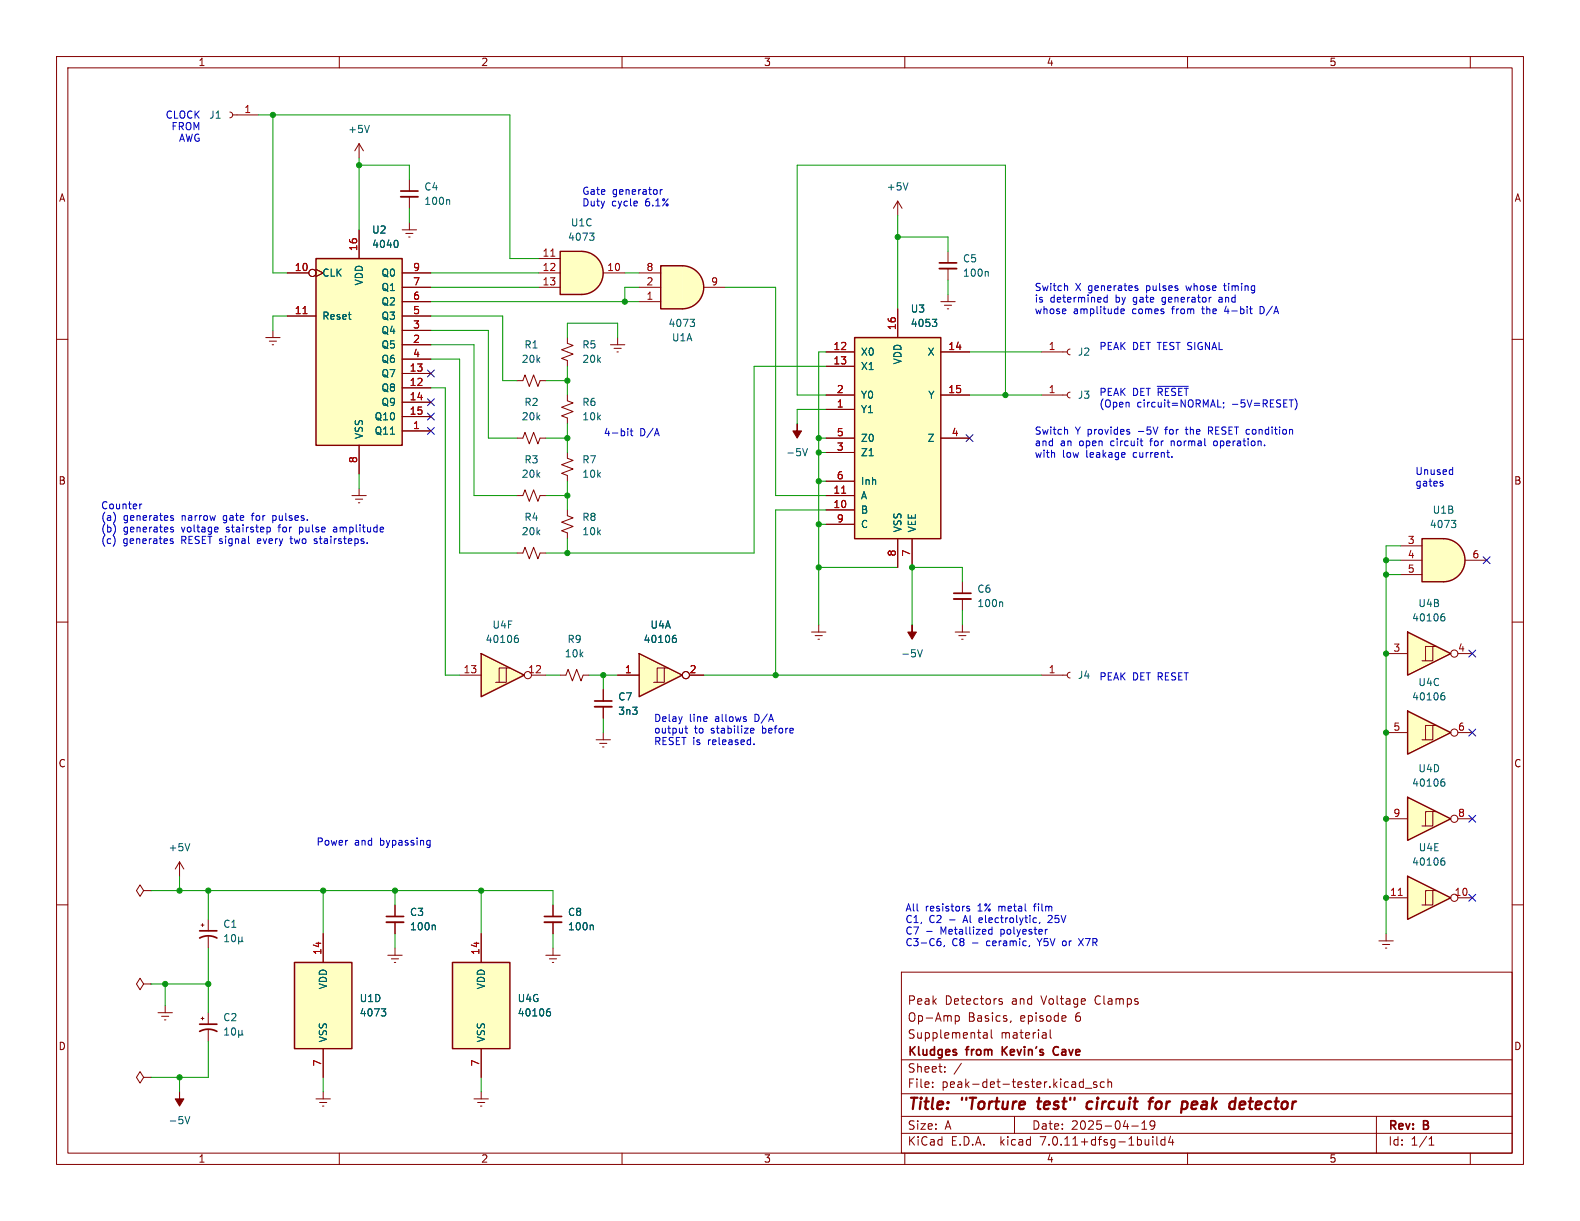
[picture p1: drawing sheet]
<svg xmlns="http://www.w3.org/2000/svg" width="279mm" height="216mm" viewBox="0 0 279 216" stroke-linecap="round" stroke-linejoin="round" font-family="sans-serif">
<g fill="none" stroke="#840000" stroke-width=".18">
<path d="M10 10h259.4v195.9h-259.4zM12 12h255.4v191.9h-255.4zM60 10v2M110 10v2M160 10v2M210 10v2M260 10v2M10 60h2M100.3 59.7v1l1 .4-2 .7 2 .8-2 .8 1 .4v1M109.2 59.7v1.3M158.7 54.6v5.1M267.4 60h2"/>
<path d="M91.4 67.3h1.1l.3-1 .8 2 .8-2 .7 2 .4-1h1M100.3 69.9v1l1 .3-2 .8 2 .8-2 .7 1 .4v1M107.9 61h2.6M108.6 61.6h1.3M109.1 62.2h.2M146 72.4h5.1M146 62.2h5.1M146 64.8h5.1M146 69.9h5.1M146 77.5h5.1M166.4 62.2h5M166.4 69.9h5"/>
<path d="M166.4 77.5h5M91.4 87.6h1.1l.3-1 .8 2 .8-2 .7 2 .4-1h1M100.3 80v1l1 .4-2 .8 2 .7-2 .8 1 .4v1M100.3 90.2v1l1 .4-2 .7 2 .8-2 .8 1 .3v1.1M146 90.2h5.1M146 87.6h5.1M146 80h5.1M146 85.1h5.1M146 92.7h5.1M158.7 95.3v5M161.3 95.3v5M10 110h2"/>
<path d="M267.4 110h2M10 160h2M267.4 160h2M35.6 163.6h.5M35.8 163.3v.5M36.8 162.6v2M36.8 165.6v2M57.1 165.1v5.1M159.4 171.9h108v32h-108zM168.9 179.7l.5-.1 .2 .3v.4l-.1 .2h-.6M168.9 179.6v1.5M176.6 176.9l.7 .4-.2 .3-.5-.1"/>
<path d="M177.2 176.7l-.3-.1-.3 .2M188.3 179.6l.2 .3-.7 .2M55.9 194.3h2.5M56.5 194.9h1.3M57 195.6h.3M57.1 185.4v5.1M57.1 193v1.3M159.4 197.4h108M159.4 193.4h108M159.4 187.4h108M164.9 192.1v.2M164.9 191.4v.1"/>
<path d="M167.1 189.4v.2M167.1 188.7v.1M170 188l-1.3 1.9M173.9 182.7h.6l.1 .9M174.6 182.9l-.5 .1a.29 .29 0 0 0-.3 .3 .29 .29 0 0 0 .3 .3l.5-.1M175.3 182.1v1.3l.2 .2M178.8 180.5l-.2 .3M179.4 197.4v3M184.9 182.7l.1 .9M185 183.5l-.1 .1M185 182.9l-.1 .1M185.7 182.1v1.3l.2 .2"/>
<path d="M188.4 180.5l-.1 .1M190.9 192.1l.2 .2 .5-.1M191.6 190.8v1.5M191.6 191.4l-.5-.1-.2 .1M191.9 192.4h1.2M193.9 191.4l-.3-.1-.2 .2v.2l.5 .2v.3h-.5M195.3 191.4l-.4-.1-.3 .3v.4l.1 .2h.6M195.9 191.4l.2-.1 .4 .1 .1 .9M195.9 190.8v1.5M200.1 199.1h1.2M201.9 199.7h.9M201.9 198.6l.5-.4v1.5"/>
<path d="M204.2 198.8l-.3 .3h-.3l-.2-.3 .1-.5 .4-.1 .2 .1a.99 .99 0 0 1-.3 1.4h-.3M243.4 197.4v6.5M60 203.9v2M110 203.9v2M159.4 200.4h108M160 203.9v2M203.9 201v.1M203.9 201.5v1M204.6 201v1.3l.2 .2M206 201v1.5M206 201.6l-.4-.1-.3 .3v.4l.1 .2h.6M207 200.9l-.4 1.1h1"/>
<path d="M207.4 201.5v1M210 203.9v2M252.7 202.5h.9M252.7 201.4l.4-.4v1.5M260 203.9v2"/>
</g>
<path d="M183.4 194.8h.8M183.8 194.1l-.3 1.7 .3 .3M193.2 194.9a.66 .66 0 0 0-1 .3l-.1 .5 .2 .3 .2 .1 .5-.1M203.1 194.8h.8M203.9 194.1l-.3 .1-.2 .2-.2 1.7M205.1 194.8a.62 .62 0 0 0-.7 .4v.7a.52 .52 0 0 0 .7 .1M211.5 194.8l-.6 .1-.2 .9 .2 .3h.4M211.7 195.2l-1 .2M219.6 194.8l.5 .1 .1 .3-1 .2M220 196l-.2 .1" fill="none" stroke="#840000" stroke-width=".4"/>
<path d="M35.3 165.9a3.2 3.2 0 0 1 3.1 0M35.3 164.6h3.1M177.2 185.1v1.5M178.1 185.1l-.9 .8M187.1 185.1a.74 .74 0 0 0-.9 .6 .74 .74 0 0 0 .5 .9l.4-.1" fill="none" stroke="#840000" stroke-width=".3"/>
<g fill="#ffffc2" stroke="#ffffc2" stroke-width=".18">
<path d="M151.1 59.7h15.3v35.6h-15.3z"/>
<path d="M52.1 170.2h10.1v15.2h-10.1z"/>
<path d="M102.9 44.5a3.8 3.8 0 0 1 3.8 3.8 3.8 3.8 0 0 1-3.8 3.8z"/>
</g>
<path d="M151.1 59.7h15.3v35.6h-15.3zM52.1 170.2h10.1v15.2h-10.1z" fill="none" stroke="#840000" stroke-width=".25"/>
<path d="M148.8 87.2h.8" fill="none" stroke="#a90000" stroke-width=".18"/>
<path d="M164.9 56.5h.8l-.5 .4M165.4 56.9l.3 .3v.3l-.3 .2M39.7 166.5h.7M39.7 165.6l.4-.4v1.3M41.1 165.3l.1-.1a.68 .68 0 0 1 .5 .7 .68 .68 0 0 1-.5 .6 .84 .84 0 0 1-.1-1.2zM42.2 166.3l.2 .2h.2l.2-.2M42.2 165.7v1.2M42.8 166.3l.2 .2M42.8 165.7v.6M67.4 178.4h.8l-.4 .5M68 178.9l.2 .2v.3l-.2 .2" fill="none" stroke="#006464" stroke-width=".18"/>
<path d="M99.1 44.5h3.8v7.6h-3.8z" fill="#ffffc2"/>
<path d="M99.1 44.5h3.8a3.8 3.8 0 0 1 3.8 3.8 3.8 3.8 0 0 1-3.8 3.8h-3.8z" fill="none" stroke="#840000" stroke-width=".25"/>
<path d="M95.2 48.3h3.9M95.2 45.7h3.9M95.2 50.8h3.9M106.7 48.3h3.8M166.4 53.3h2.5M167 54h1.3M167.5 54.6h.3M167.6 52.1v1.2M91.4 77.5h1.1l.3-1 .8 2 .8-2 .7 2 .4-1h1" fill="none" stroke="#840000" stroke-width=".18"/>
<path d="M97.4 45.3h.7" fill="none" stroke="#a90000" stroke-width=".18"/>
<path d="M104.3 41.2h.7l-.4 .5M104.8 41.7l.2 .2v.3l-.2 .3M141.9 79.3l.5 1.3 .4-1.3" fill="none" stroke="#006464" stroke-width=".18"/>
<path d="M141 74.9v1.3h.7l-.7 1.3-.8-1.3h.8z" fill="#840000" stroke="#840000" stroke-width=".18"/>
<path d="M248.9 125.7l7.6 3.8-7.6 3.9z" fill="#ffffc2"/>
<g fill="none" stroke="#840000" stroke-width=".18">
<path d="M245.1 129.5h3.8M253.4 128.3h-1.3v2.5M254 128.3h-.6v2.5h-1.9M257.8 129.5h2.5"/>
<circle cx="257.2" cy="129.5" r=".63"/>
</g>
<path d="M248.9 125.7l7.6 3.8-7.6 3.9z" fill="none" stroke="#840000" stroke-width=".25"/>
<path d="M255 123h.4l.1 .2v.4l-.5 .2M255.4 122.5l-.4 .1" fill="none" stroke="#006464" stroke-width=".18"/>
<path d="M248.9 154.9l7.6 3.9-7.6 3.8z" fill="#ffffc2"/>
<g fill="none" stroke="#840000" stroke-width=".18">
<path d="M245.1 158.8h3.8M253.4 157.5h-1.3v2.5M254 157.5h-.6v2.5h-1.9M257.8 158.8h2.5M243.8 166.4h2.6M244.5 167h1.2M245 167.6h.2M245.1 165.1v1.3"/>
<circle cx="257.2" cy="158.7" r=".63"/>
</g>
<path d="M248.9 154.9l7.6 3.9-7.6 3.8z" fill="none" stroke="#840000" stroke-width=".25"/>
<path d="M247.3 158.3h.7" fill="none" stroke="#a90000" stroke-width=".18"/>
<path d="M255 152.2l.4 .1 .1 .1v.5l-.5 .1M255.4 151.7l-.4 .1" fill="none" stroke="#006464" stroke-width=".18"/>
<path d="M248.9 141l7.6 3.8-7.6 3.8z" fill="#ffffc2"/>
<g fill="none" stroke="#840000" stroke-width=".18">
<path d="M184.1 119.4h4.6M189.2 118.9l-.3 .1-.2 .4 .2 .3 .3 .2M245.1 144.8h3.8M253.4 143.5h-1.3v2.6M254 143.5h-.6v2.6h-1.9M257.8 144.8h2.5"/>
<circle cx="257.2" cy="144.8" r=".63"/>
</g>
<path d="M248.9 141l7.6 3.8-7.6 3.8z" fill="none" stroke="#840000" stroke-width=".25"/>
<path d="M255 138.2l.4 .1 .1 .2v.4l-.5 .1M255.4 137.7l-.4 .1" fill="none" stroke="#006464" stroke-width=".18"/>
<path d="M248.9 111.8l7.6 3.8-7.6 3.8z" fill="#ffffc2"/>
<g fill="none" stroke="#840000" stroke-width=".18">
<path d="M167.6 44.5v2M167.6 47.5v2M99.1 119.4h1l.4-1 .7 2 .8-2 .7 2 .4-1h1M245.1 115.6h3.8M253.4 114.3h-1.3v2.5M254 114.3h-.6v2.5h-1.9M257.8 115.6h2.5M105.4 130.8h2.5M106 131.4h1.3M106.6 132.1h.2M106.7 121.9v2.1M106.7 125v2"/>
<path d="M106.7 129.5v1.3M25.4 157.5l-.6-1-.7 1 .7 1 .6-1h1.3M26.7 157.5h.1M31.7 152.4l-.7 1.3M31.7 152.4v2.5M31.7 152.4l.8 1.3M25.4 174l-.6-1-.7 1 .7 1 .6-1h1.3M26.7 174h.1M85.1 165.1v5.1M96.5 168.9h2.6M97.2 169.5h1.2M97.7 170.2h.2"/>
<path d="M97.8 160v2.1M97.8 163.1v2M97.8 167.6v1.3M25.4 190.5l-.6-1-.7 1 .7 1 .6-1h1.3M26.7 190.5h.1M83.8 194.3h2.6M84.5 194.9h1.2M85 195.6h.2M85.1 185.4v5.1M85.1 193v1.3"/>
<circle cx="257.2" cy="115.6" r=".63"/>
</g>
<path d="M248.9 111.8l7.6 3.8-7.6 3.8zM80 170.2h10.2v15.2h-10.2z" fill="none" stroke="#840000" stroke-width=".25"/>
<path d="M174.6 48l.2 .2v.6M255 109l.4 .1 .1 .2v.4l-.5 .1M255.4 108.5l-.4 .1M33.6 149.2l-.5 1.2M96.9 178.9h.3l.2 .2-.1 .4-.4 .1M97.2 178.4h-.3M104.7 163.6l.2 .2v.6M32.7 197.4l.4 1.3 .5-1.3" fill="none" stroke="#006464" stroke-width=".18"/>
<path d="M166.1 47.5h3.1M105.2 125h3M96.3 163.1h3" fill="none" stroke="#840000" stroke-width=".33"/>
<path d="M166.1 46.5h3.1M105.2 124h3M96.3 162.1h3" fill="none" stroke="#840000" stroke-width=".3"/>
<path d="M31.7 193v1.3h.8l-.8 1.3-.7-1.3h.7z" fill="#840000" stroke="#840000" stroke-width=".18"/>
<path d="M80 170.2h10.2v15.2h-10.2z" fill="#ffffc2" stroke="#ffffc2" stroke-width=".18"/>
<path d="M85.1 115.6l7.6 3.8-7.6 3.8z" fill="#ffffc2"/>
<g fill="none" stroke="#840000" stroke-width=".18">
<path d="M91.4 97.8h1.1l.3-1 .8 2 .8-2 .7 2 .4-1h1M81.3 119.4h3.8M89.5 118.1h-1.2v2.6M90.2 118.1h-.7v2.6h-1.9M94 119.4h2.5M35.8 179.8v.5M36.8 179.1v2M68.6 168.9h2.5M69.2 169.5h1.3M69.7 170.2h.3M69.8 160v2.1M69.8 163.1v2"/>
<path d="M69.8 167.6v1.3M35.6 180.1h.5M36.8 182.1v2.1"/>
<circle cx="93.3" cy="119.4" r=".63"/>
</g>
<path d="M85.1 115.6l7.6 3.8-7.6 3.8z" fill="none" stroke="#840000" stroke-width=".25"/>
<path d="M91.2 112.8l.4 .1 .1 .2-.1 .4-.4 .1M91.6 112.3l-.4 .1M76.8 163.6l.2 .2v.6M39.7 183h.7M39.7 182.1l.4-.3v1.2M41.1 181.9l.1-.1a.68 .68 0 0 1 .5 .6 .68 .68 0 0 1-.5 .6l-.1-.1-.2-.4zM42.2 182.8l.2 .2h.2l.2-.2M42.2 182.2v1.3M42.8 182.8l.2 .2M42.8 182.2v.6" fill="none" stroke="#006464" stroke-width=".18"/>
<path d="M68.3 163.1h3.1" fill="none" stroke="#840000" stroke-width=".33"/>
<path d="M68.3 162.1h3.1M35.3 182.4a3.2 3.2 0 0 1 3.1 0M35.3 181.1h3.1" fill="none" stroke="#840000" stroke-width=".3"/>
<path d="M113 115.6l7.6 3.8-7.6 3.8z" fill="#ffffc2"/>
<g fill="none" stroke="#840000" stroke-width=".18">
<path d="M40.6 19.8l.4 .2 .1 .3-.1 .4-.4 .1M41.1 20.3h4.6M63.5 25.4v2.5M63.5 25.4l-.8 1.3M63.5 25.4l.8 1.3M72.4 31.8v2M72.4 34.8v2M72.4 39.4v1.2M158.7 35.6l-.7 1.2M158.7 35.6v2.5M158.7 35.6l.8 1.2M47 59.7h2.5"/>
<path d="M48.3 58.4v1.3M50.8 48.3h3.8M50.8 55.9h5.1M55.9 47.6l1.2 .7-1.2 .6M63.5 40.6v5.1M71.1 48.3h5.1M71.1 55.9h5.1M71.1 58.4h5.1M71.1 53.3h5.1M71.1 50.8h5.1M71.1 40.6h2.6M71.8 41.3h1.2"/>
<path d="M72.3 41.9h.2M47.6 60.3h1.3M48.1 61h.3M63.5 78.7v5.1M71.1 76.2h5.1M71.1 68.6h5.1M71.1 66h5.1M71.1 71.1h5.1M71.1 73.7h5.1M71.1 61h5.1M71.1 63.5h5.1M62.2 87.6h2.6"/>
<path d="M62.9 88.3h1.2M63.4 88.9h.2M63.5 86.4v1.2M109.2 119.4h3.8M117.5 118.1h-1.3v2.6M118.1 118.1h-.6v2.6h-1.9M121.9 119.4h2.6M27.9 179.1h2.6M28.6 179.7h1.2M29.2 177.8v1.3M29.1 180.3h.2"/>
<circle cx="55.2" cy="48.3" r=".63"/>
<circle cx="121.3" cy="119.4" r=".63"/>
</g>
<path d="M55.9 45.7h15.2v33h-15.2zM113 115.6l7.6 3.8-7.6 3.8z" fill="none" stroke="#840000" stroke-width=".25"/>
<path d="M65.3 22.2l-.4 1.2M79.3 35.3l.2 .2v.6M160.6 32.3l-.5 1.3M70.1 42.5a.79 .79 0 0 1 0 1.3M119.1 112.8l.4 .1 .1 .2v.4l-.5 .1M119.5 112.3l-.4 .1" fill="none" stroke="#006464" stroke-width=".18"/>
<path d="M70.9 34.8h3" fill="none" stroke="#840000" stroke-width=".33"/>
<path d="M70.9 33.8h3" fill="none" stroke="#840000" stroke-width=".3"/>
<g fill="#ffffc2" stroke="#ffffc2" stroke-width=".18">
<path d="M55.9 45.7h15.2v33h-15.2z"/>
<path d="M120.6 47a3.8 3.8 0 0 1 3.8 3.8 3.8 3.8 0 0 1-3.8 3.8z"/>
</g>
<path d="M53.6 55.5h.7" fill="none" stroke="#a90000" stroke-width=".18"/>
<path d="M116.8 47h3.8v7.6h-3.8z" fill="#ffffc2"/>
<path d="M116.8 47h3.8a3.8 3.8 0 0 1 3.8 3.8 3.8 3.8 0 0 1-3.8 3.8h-3.8z" fill="none" stroke="#840000" stroke-width=".25"/>
<g fill="none" stroke="#840000" stroke-width=".18">
<path d="M113 53.3h3.8M113 50.8h3.8M113 48.3h3.8M124.5 50.8h3.8M184.1 62.2h4.6M184.1 69.9h4.6M189.2 61.7l-.3 .2-.2 .3 .2 .4 .3 .1M189.2 69.3l-.3 .2-.2 .3 .2 .4 .3 .2M143.5 111.8h2.5M144.1 112.4h1.3M144.7 113h.2M144.8 110.5v1.3"/>
<path d="M168.9 111.8h2.5M169.5 112.4h1.3M170.1 113h.2M170.2 102.9v2M170.2 105.9v2.1M170.2 110.5v1.3"/>
</g>
<path d="M122 56.5h.8l-.4 .4M122.6 56.9l.2 .3v.3l-.2 .2M162.3 114.9l.4 1.2 .4-1.2M177.1 106.4l.2 .2v.7" fill="none" stroke="#006464" stroke-width=".18"/>
<path d="M168.7 105.9h3" fill="none" stroke="#840000" stroke-width=".33"/>
<path d="M168.7 104.9h3" fill="none" stroke="#840000" stroke-width=".3"/>
<path d="M161.3 110.5v1.3h.8l-.8 1.2-.8-1.2h.8z" fill="#840000" stroke="#840000" stroke-width=".18"/>
<path d="M255.3 95.3a3.8 3.8 0 0 1 3.8 3.8 3.8 3.8 0 0 1-3.8 3.8z" fill="#ffffc2" stroke="#ffffc2" stroke-width=".18"/>
<path d="M251.5 95.3h3.8v7.6h-3.8z" fill="#ffffc2"/>
<path d="M251.5 95.3h3.8a3.8 3.8 0 0 1 3.8 3.8 3.8 3.8 0 0 1-3.8 3.8h-3.8z" fill="none" stroke="#840000" stroke-width=".25"/>
<g fill="none" stroke="#840000" stroke-width=".18">
<path d="M50.8 48.3h3.8M50.8 55.9h5.1M55.9 47.6l1.2 .7-1.2 .6M63.5 40.6v5.1M71.1 48.3h5.1M71.1 55.9h5.1M71.1 58.4h5.1M71.1 53.3h5.1M71.1 50.8h5.1M158.7 54.6v5.1M63.5 78.7v5.1M71.1 76.2h5.1"/>
<path d="M71.1 68.6h5.1M71.1 66h5.1M71.1 71.1h5.1M71.1 73.7h5.1M71.1 61h5.1M71.1 63.5h5.1M146 72.4h5.1M146 62.2h5.1M146 64.8h5.1M146 69.9h5.1M146 77.5h5.1M166.4 62.2h5"/>
<path d="M166.4 69.9h5M166.4 77.5h5M146 90.2h5.1M146 87.6h5.1M146 80h5.1M146 85.1h5.1M146 92.7h5.1M158.7 95.3v5M161.3 95.3v5M247.6 96.5h3.9M247.6 99.1h3.9M259.1 99.1h3.8"/>
<path d="M109.2 119.4h3.8M121.9 119.4h2.6M247.6 101.6h3.9M106.7 121.9v2.1M106.7 125v2M57.1 165.1v5.1M69.8 160v2.1M69.8 163.1v2M85.1 165.1v5.1M97.8 160v2.1M97.8 163.1v2M57.1 185.4v5.1"/>
<path d="M85.1 185.4v5.1"/>
<circle cx="55.2" cy="48.3" r=".63"/>
<circle cx="121.3" cy="119.4" r=".63"/>
</g>
<g fill="none" stroke="#006464" stroke-width=".18">
<path d="M70.1 42.5a.79 .79 0 0 1 0 1.3M164.9 56.5h.8l-.5 .4M165.4 56.9l.3 .3v.3l-.3 .2M256.7 92h.7l-.4 .5M257.2 92.5l.2 .2v.3l-.2 .3M119.1 112.8l.4 .1 .1 .2v.4l-.5 .1M119.5 112.3l-.4 .1M67.4 178.4h.8l-.4 .5M68 178.9l.2 .2v.3l-.2 .2M76.8 163.6l.2 .2v.6M96.9 178.9h.3l.2 .2-.1 .4-.4 .1M97.2 178.4h-.3"/>
<path d="M104.7 163.6l.2 .2v.6"/>
</g>
<g fill="none" stroke="#0000c2" stroke-width=".18">
<path d="M116.8 33.5v.9M117.1 33.5l-.3 .3M188.4 50.5l.4 .2v.7M195.8 52.2v1.2M195.8 52.6h-.4l-.2 .2 .1 .6h.5M198.2 55l.6-.1v-.2l-.4-.1-.2 .2 .1 .6h.5M200.9 50.5l.3 .1M200.9 51h.3v.2l-.1 .2h-.3M214.1 52.6h.1M215.7 52.6h-.1M215.7 52.9l-.2 .2 .2 .3M216.4 50.5h.4"/>
<path d="M216.5 50.1l.1 1.2M216.8 54.1l-.3 .9h.8M221 54.6h.4M221.2 55.4l.2 .1M223.3 54.3l-.5-.1v1.3l.5-.1M111 75.8v.1M111 76.2v.9M111.4 76.2h.5M111.6 75.8v1.1l.3 .2M188.4 75.9l.4 .2v.7M199.6 76.4l.2 .1-.2 .3M199.6 75.9l.1 .1"/>
<path d="M201.6 78h.5M201.8 78.8h.3M204.6 68.3h5.5M207.1 78v.8M207.3 78l-.2 .1M209.6 75.9h.5M209.8 75.5v1.2M213.7 76.2h.5M214 76.2l.4 .6M214.2 75.5h-.5v1.3M215 78h-.3l-.1 .2 .1 .5 .3 .1M215.3 70.7v1.3h.6"/>
<path d="M216.4 71.2v.1M216.4 71.9l-.1 .3M229 70.5a1.46 1.46 0 0 1 0 2M20.3 95.2v.8M24.7 89.1v.9M25.1 89.1l-.4 .3M30.1 95.5l.5 .4-.1 .2-.4-.1M30.2 91.4l.5 .4-.2 .2h-.3M30.2 93.5l.5 .3-.2 .3-.3-.1M30.6 95.3h-.3l-.2 .1M30.6 91.2h-.3l-.1 .2M30.6 93.3l-.3-.1-.1 .2"/>
<path d="M38.4 93.2l.2 .3-.6 .1M38.5 94l-.1 .1M47.3 93.2h.3l.2 .3v.4l-.5 .2M48.2 91.2v1.2M48.2 92h.2M48.4 91.2h-.2M51.3 95.3h.4M51.4 94.8l.1 1.2M53 93.2v1.3M53 94l.1 .1M53.1 93.2l-.1 .1M55.6 96l.3 .1"/>
<path d="M55.9 95.3l-.3 .1v.2l.3 .1M59.4 93.2l-.4 .1M59.4 93.6h-.3l-.2 .2 .1 .2 .4 .1M64.9 96v.1M198.9 80.1v.2l-.6 .1M207.2 80.7v.2M255 85.5l.2 .2-.2 .2M255 85.1l.1 .1M256.8 83.1h.1M256.9 82.6v1.3M256.9 83.8l-.1 .1M121.1 128.8h.5"/>
<path d="M121.3 128.4v1l.3 .2M132.7 129l.2-.2h.2l.2 .2v.1l-.6 .1M132.7 129.4l.2 .2h.4M133.3 131.5v.2M75.7 148.6l.4 .1M76.1 148.6v1l-.2 .2-.3 .1M76.1 149.4h-.4M163.9 164.7h.9M165.9 166.4l.4 .1 .1 .2-.1 .4-.4 .1M167 167.2l-.1 .2M171.4 160.3l-.3-.1-.2 .2 .1 .2 .4 .1v.3h-.5M174.9 165.1l.2 .1 .3-.1"/>
<path d="M175.4 163.9v1.3M175.4 164.4l-.3-.1-.2 .2M182.1 167.2l-.1 .2M182.8 163.1h.5M182.8 162.4h.5M183.9 163.1l-.1 .2M185.2 164.3l-.2 .1M185.5 161.9l-.2 .1M186 162.4l-.7 .7h.8M190.7 166l.9 1.2M191.6 166l-.9 1.2"/>
</g>
<g fill="none" stroke="#009600" stroke-width=".18">
<path d="M45.7 20.3h44.5v25.4h5M48.3 20.3v28h2.5M63.5 29.2h8.9v2.6M63.5 27.9v12.7M72.4 36.8v2.6M158.7 38.1v16.5M50.8 55.9h-2.5v2.5M76.2 48.3h19M76.2 58.4h10.2v19.1h5M76.2 50.8h19M76.2 53.3h36.8M76.2 55.9h12.7v11.4h2.5"/>
<path d="M100.3 59.7v-2.5h8.9v2.5M110.5 48.3h2.5M113 50.8h-2.5v2.5M128.3 50.8h8.9v36.8h8.8M158.7 41.9h8.9v2.6M167.6 49.5v2.6M76.2 68.6h2.5v50.8h2.6M76.2 61h7.6v26.6h7.6M76.2 63.5h5.1v34.3h10.1M96.5 77.5h3.8M96.5 67.3h3.8M100.3 64.8v5.1"/>
<path d="M100.3 74.9v5.1M144.8 77.5h1.2M146 69.9h-5v-40.7h36.8v40.7M146 62.2h-1.2v48.3M146 72.4h-5v2.5M146 64.8h-12.7v33h-36.8M171.4 62.2h12.7M171.4 69.9h12.7M63.5 83.8v2.6M96.5 87.6h3.8M100.3 85.1v5.1M100.3 95.3v2.5"/>
<path d="M144.8 80h1.2M144.8 85.1h1.2M144.8 92.7h1.2M146 90.2h-8.8v29.2M245.1 99.1h2.5M247.6 96.5h-2.5v68.6M96.5 119.4h2.6M104.1 119.4h5.1M106.7 119.4v2.5M124.5 119.4h59.6M144.8 100.3h13.9M170.2 102.9v-2.6h-8.9v10.2"/>
<path d="M170.2 108v2.5M245.1 101.6h2.5M106.7 127v2.5M26.7 157.5h71.1v2.5M31.7 154.9v2.6M36.8 157.5v5.1M57.1 157.5v7.6M69.8 157.5v2.5M85.1 157.5v7.6M26.7 174h10.1M29.2 174v3.8M36.8 167.6v11.5"/>
<path d="M69.8 165.1v2.5M97.8 165.1v2.5M31.7 190.5v2.5M36.8 184.2v6.3h-10.1M57.1 190.5v2.5M85.1 190.5v2.5"/>
</g>
<g fill="none" stroke="#000084" stroke-width=".18">
<path d="M75.6 70.5l1.2 1.2M75.6 73.1l1.2 1.2M75.6 65.4l1.2 1.2M75.6 75.6l1.2 1.2M76.8 70.5l-1.2 1.2M76.8 73.1l-1.2 1.2M76.8 65.4l-1.2 1.2M76.8 75.6l-1.2 1.2M170.8 76.9l1.3 1.2M172.1 76.9l-1.3 1.2M262.3 98.5l1.2 1.2M263.5 98.5l-1.2 1.2"/>
<path d="M259.7 115l1.3 1.2M261 115l-1.3 1.2M259.7 128.9l1.3 1.2M261 128.9l-1.3 1.2M259.7 144.2l1.3 1.2M259.7 158.1l1.3 1.3M261 144.2l-1.3 1.2M261 158.1l-1.3 1.3"/>
</g>
<path d="M53.6 55.5h.7M148.8 87.2h.8" fill="none" stroke="#a90000" stroke-width=".18"/>
<g fill="#009600" stroke="#009600" stroke-width=".18">
<circle cx="48.3" cy="20.3" r=".46"/>
<circle cx="63.5" cy="29.2" r=".46"/>
<circle cx="245.1" cy="101.6" r=".46"/>
<circle cx="245.1" cy="99.1" r=".46"/>
<circle cx="245.1" cy="129.5" r=".46"/>
<circle cx="245.1" cy="144.8" r=".46"/>
<circle cx="245.1" cy="158.8" r=".46"/>
<circle cx="245.1" cy="115.6" r=".46"/>
<circle cx="100.3" cy="77.5" r=".46"/>
<circle cx="100.3" cy="67.3" r=".46"/>
<circle cx="110.5" cy="53.3" r=".46"/>
<circle cx="137.2" cy="119.4" r=".46"/>
<circle cx="100.3" cy="87.6" r=".46"/>
<circle cx="100.3" cy="97.8" r=".46"/>
<circle cx="85.1" cy="157.5" r=".46"/>
<circle cx="106.7" cy="119.4" r=".46"/>
<circle cx="31.7" cy="157.5" r=".46"/>
<circle cx="36.8" cy="157.5" r=".46"/>
<circle cx="31.7" cy="190.5" r=".46"/>
<circle cx="57.1" cy="157.5" r=".46"/>
<circle cx="69.8" cy="157.5" r=".46"/>
<circle cx="29.2" cy="174" r=".46"/>
<circle cx="36.8" cy="174" r=".46"/>
<circle cx="144.8" cy="85.1" r=".46"/>
<circle cx="144.8" cy="92.7" r=".46"/>
<circle cx="144.8" cy="80" r=".46"/>
<circle cx="161.3" cy="100.3" r=".46"/>
<circle cx="144.8" cy="77.5" r=".46"/>
<circle cx="144.8" cy="100.3" r=".46"/>
<circle cx="158.7" cy="41.9" r=".46"/>
<circle cx="177.8" cy="69.9" r=".46"/>
</g>
<g font-size="2.8" fill="#840000">
<text x="160.4" y="196.8">Title:</text>
<text x="170.1" y="196.8">&quot;Torture</text>
<text x="184.4" y="196.8">test&quot;</text>
<text x="193.8" y="196.8">circuit</text>
<text x="205.7" y="196.8">for</text>
<text x="212.2" y="196.8">peak</text>
<text x="221.5" y="196.8">detector</text>
</g>
<g font-size="2.1" fill="#840000">
<text x="160.4" y="177.9">Peak</text>
<text x="167.1" y="177.9">Detectors</text>
<text x="178.9" y="177.9">and</text>
<text x="184.3" y="177.9">Voltage</text>
<text x="193.9" y="177.9">Clamps</text>
<text x="160.4" y="183.9">Supplemental</text>
<text x="160.4" y="180.9">Op-Amp</text>
<text x="171.1" y="180.9">Basics,</text>
<text x="176.9" y="183.9">material</text>
<text x="180.4" y="180.9">episode</text>
<text x="190.3" y="180.9">6</text>
<text x="160.4" y="189.9">Sheet:</text>
<text x="160.4" y="187.1">Kludges</text>
<text x="171" y="187.1">from</text>
<text x="177.9" y="187.1">Kevin's</text>
<text x="187.6" y="187.1">Cave</text>
<text x="160.4" y="192.6">File:</text>
<text x="166.5" y="192.6">peak-det-tester.kicad_sch</text>
<text x="160.4" y="202.8">KiCad</text>
<text x="160.4" y="200">Size:</text>
<text x="167.1" y="200">A</text>
<text x="168.1" y="202.8">E.D.A.</text>
<text x="177" y="202.8">kicad</text>
<text x="182.4" y="200">Date:</text>
<text x="184.2" y="202.8">7.0.11+dfsg-1build4</text>
<text x="189.4" y="200">2025-04-19</text>
<text x="245.4" y="200.2">Rev:</text>
<text x="245.4" y="202.8">Id:</text>
<text x="249.5" y="202.8">1/1</text>
<text x="251.8" y="200.2">B</text>
</g>
<g font-size="1.8" fill="#840000">
<text x="35" y="11.9">1</text>
<text x="85" y="11.9">2</text>
<text x="135" y="11.9">3</text>
<text x="185" y="11.9">4</text>
<text x="235" y="11.9">5</text>
<text x="10.3" y="35.9">A</text>
<text x="267.7" y="35.9">A</text>
<text x="10.3" y="85.9">B</text>
<text x="267.7" y="85.9">B</text>
<text x="10.3" y="135.9">C</text>
<text x="267.7" y="135.9">C</text>
<text x="10.3" y="185.9">D</text>
<text x="267.7" y="185.9">D</text>
<text x="35" y="205.8">1</text>
<text x="85" y="205.8">2</text>
<text x="135" y="205.8">3</text>
<text x="185" y="205.8">4</text>
<text x="235" y="205.8">5</text>
</g>
<g font-size="1.8" fill="#0000c2">
<text x="29.2" y="21.1">CLOCK</text>
<text x="30.2" y="23.1">FROM</text>
<text x="31.5" y="25.2">AWG</text>
<text x="102.9" y="34.5">Gate</text>
<text x="108.3" y="34.5">generator</text>
<text x="102.9" y="36.6">Duty</text>
<text x="108.2" y="36.6">cycle</text>
<text x="114.2" y="36.6">6.1%</text>
<text x="182.9" y="51.5">Switch</text>
<text x="182.9" y="53.6">is</text>
<text x="185.7" y="53.6">determined</text>
<text x="190.2" y="51.5">X generates</text>
<text x="197.4" y="53.6">by</text>
<text x="200.7" y="53.6">gate</text>
<text x="203" y="51.5">pulses</text>
<text x="205.9" y="53.6">generator</text>
<text x="210.2" y="51.5">whose</text>
<text x="216.2" y="53.6">and</text>
<text x="217.2" y="51.5">timing</text>
<text x="182.9" y="55.6">whose</text>
<text x="189.8" y="55.6">amplitude</text>
<text x="200.3" y="55.6">comes</text>
<text x="207.6" y="55.6">from</text>
<text x="213.1" y="55.6">the</text>
<text x="217.2" y="55.6">4-bit</text>
<text x="223.7" y="55.6">D/A</text>
<text x="194.3" y="62">PEAK DET TEST SIGNAL</text>
<text x="194.3" y="70.1">PEAK DET ~{RESET}</text>
<text x="106.7" y="77.2">4-bit</text>
<text x="113.1" y="77.2">D/A</text>
<text x="182.9" y="76.9">Switch</text>
<text x="190.2" y="76.9">Y provides</text>
<text x="194.3" y="72.1">(Open</text>
<text x="201" y="72.1">circuit=NORMAL;</text>
<text x="201.5" y="76.9">-5V</text>
<text x="206.6" y="76.9">for</text>
<text x="210.4" y="76.9">the</text>
<text x="214.5" y="76.9">RESET condition</text>
<text x="217.9" y="72.1">-5V=RESET)</text>
<text x="182.9" y="79">and</text>
<text x="182.9" y="81">with</text>
<text x="187.5" y="79">an</text>
<text x="187.9" y="81">low</text>
<text x="191" y="79">open</text>
<text x="192.2" y="81">leakage</text>
<text x="196.7" y="79">circuit</text>
<text x="200.7" y="81">current.</text>
<text x="203.9" y="79">for</text>
<text x="207.7" y="79">normal</text>
<text x="215.5" y="79">operation.</text>
<text x="250.2" y="84.1">Unused</text>
<text x="250.2" y="86.1">gates</text>
<text x="17.8" y="90.1">Counter</text>
<text x="17.8" y="92.2">(a)</text>
<text x="17.8" y="94.2">(b)</text>
<text x="21.8" y="92.2">generates</text>
<text x="21.8" y="94.2">generates</text>
<text x="32.2" y="92.2">narrow</text>
<text x="32.2" y="94.2">voltage</text>
<text x="39.7" y="92.2">gate</text>
<text x="40.3" y="94.2">stairstep</text>
<text x="45" y="92.2">for</text>
<text x="48.9" y="92.2">pulses.</text>
<text x="49.7" y="94.2">for</text>
<text x="53.6" y="94.2">pulse</text>
<text x="59.8" y="94.2">amplitude</text>
<text x="17.8" y="96.3">(c)</text>
<text x="21.7" y="96.3">generates</text>
<text x="32.2" y="96.3">RESET signal</text>
<text x="46" y="96.3">every</text>
<text x="52.1" y="96.3">two</text>
<text x="56.4" y="96.3">stairsteps.</text>
<text x="194.3" y="120.4">PEAK DET RESET</text>
<text x="115.6" y="127.7">Delay</text>
<text x="115.6" y="129.8">output</text>
<text x="115.6" y="131.8">RESET is</text>
<text x="121.9" y="127.7">line</text>
<text x="122.8" y="129.8">to</text>
<text x="125.3" y="131.8">released.</text>
<text x="125.8" y="129.8">stabilize</text>
<text x="126.6" y="127.7">allows</text>
<text x="133.7" y="127.7">D/A</text>
<text x="135" y="129.8">before</text>
<text x="55.9" y="149.6">Power</text>
<text x="62.7" y="149.6">and</text>
<text x="67.3" y="149.6">bypassing</text>
<text x="160" y="161.3">All</text>
<text x="163.6" y="161.3">resistors</text>
<text x="173" y="161.3">1%</text>
<text x="176.8" y="161.3">metal</text>
<text x="183.3" y="161.3">film</text>
<text x="160" y="163.3">C1,</text>
<text x="160" y="165.3">C7</text>
<text x="160" y="167.4">C3-C6,</text>
<text x="164.3" y="163.3">C2</text>
<text x="166.4" y="165.3">Metallized</text>
<text x="167.9" y="163.3">-</text>
<text x="168.3" y="167.4">C8</text>
<text x="170.7" y="163.3">Al</text>
<text x="172" y="167.4">-</text>
<text x="173.6" y="163.3">electrolytic,</text>
<text x="174.7" y="167.4">ceramic,</text>
<text x="177.2" y="165.3">polyester</text>
<text x="184" y="167.4">Y5V or</text>
<text x="186" y="163.3">25V</text>
<text x="191.7" y="167.4">X7R</text>
</g>
<g font-size="1.8" fill="#006464">
<text x="36.9" y="21.2">J1</text>
<text x="61.5" y="23.7">+5V</text>
<text x="74.9" y="33.9">C4</text>
<text x="156.7" y="33.9">+5V</text>
<text x="65.7" y="41.5">U2</text>
<text x="74.9" y="36.4">100n</text>
<text x="100.9" y="40.2">U1C</text>
<text x="65.7" y="44">4040</text>
<text x="100.3" y="42.8">4073</text>
<text x="170.2" y="46.6">C5</text>
<text x="56.9" y="49.1">CLK</text>
<text x="64.4" y="50.6" transform="rotate(-90 64.4 50.6)">VDD</text>
<text x="67.4" y="51.7">Q1</text>
<text x="67.4" y="49.1">Q0</text>
<text x="170.2" y="49.1">100n</text>
<text x="56.9" y="56.7">Reset</text>
<text x="67.4" y="59.3">Q4</text>
<text x="67.4" y="56.7">Q3</text>
<text x="67.4" y="54.2">Q2</text>
<text x="118.1" y="58">4073</text>
<text x="161" y="55.5">U3</text>
<text x="161" y="58">4053</text>
<text x="67.4" y="61.8">Q5</text>
<text x="67.4" y="64.4">Q6</text>
<text x="92.2" y="64.4">20k</text>
<text x="92.6" y="61.8">R1</text>
<text x="102.9" y="61.8">R5</text>
<text x="102.9" y="64.4">20k</text>
<text x="118.7" y="60.6">U1A</text>
<text x="152.1" y="63.1">X0</text>
<text x="152.1" y="65.6">X1</text>
<text x="159.6" y="64.5" transform="rotate(-90 159.6 64.5)">VDD</text>
<text x="163.9" y="63.1">X</text>
<text x="190.5" y="63.1">J2</text>
<text x="67.4" y="69.4">Q8</text>
<text x="67.4" y="66.9">Q7</text>
<text x="67.4" y="72">Q9</text>
<text x="92.6" y="72">R2</text>
<text x="102.9" y="72">R6</text>
<text x="152.1" y="70.7">Y0</text>
<text x="164.1" y="70.7">Y</text>
<text x="190.5" y="70.7">J3</text>
<text x="64.4" y="77.7" transform="rotate(-90 64.4 77.7)">VSS</text>
<text x="66.2" y="77.1">Q11</text>
<text x="66.2" y="74.5">Q10</text>
<text x="92.2" y="74.5">20k</text>
<text x="102.9" y="74.5">10k</text>
<text x="152.1" y="73.3">Y1</text>
<text x="92.6" y="82.1">R3</text>
<text x="102.9" y="82.1">R7</text>
<text x="138.9" y="80.9">-5V</text>
<text x="152.1" y="80.9">Z1</text>
<text x="152.1" y="78.3">Z0</text>
<text x="163.9" y="78.3">Z</text>
<text x="92.2" y="84.7">20k</text>
<text x="102.9" y="84.7">10k</text>
<text x="152.1" y="88.5">A</text>
<text x="152.1" y="86">Inh</text>
<text x="92.2" y="94.8">20k</text>
<text x="92.6" y="92.3">R4</text>
<text x="102.9" y="92.3">R8</text>
<text x="102.9" y="94.8">10k</text>
<text x="152.1" y="91">B</text>
<text x="152.1" y="93.6">C</text>
<text x="159.6" y="94.2" transform="rotate(-90 159.6 94.2)">VSS</text>
<text x="162.2" y="94.2" transform="rotate(-90 162.2 94.2)">VEE</text>
<text x="252.7" y="93.6">4073</text>
<text x="253.3" y="91">U1B</text>
<text x="172.7" y="105">C6</text>
<text x="172.7" y="107.5">100n</text>
<text x="250.7" y="107.5">U4B</text>
<text x="85.8" y="113.9">40106</text>
<text x="87" y="111.4">U4F</text>
<text x="100.3" y="113.9">R9</text>
<text x="113.7" y="113.9">40106</text>
<text x="114.9" y="111.4">U4A</text>
<text x="249.6" y="110.1">40106</text>
<text x="99.8" y="116.4">10k</text>
<text x="159.3" y="116.4">-5V</text>
<text x="109.2" y="124.1">C7</text>
<text x="190.5" y="120.2">J4</text>
<text x="249.6" y="124.1">40106</text>
<text x="250.7" y="121.5">U4C</text>
<text x="109.2" y="126.6">3n3</text>
<text x="250.7" y="136.8">U4D</text>
<text x="249.6" y="139.3">40106</text>
<text x="29.7" y="150.7">+5V</text>
<text x="249.6" y="153.3">40106</text>
<text x="250.8" y="150.7">U4E</text>
<text x="39.4" y="164.3">C1</text>
<text x="72.4" y="162.2">C3</text>
<text x="72.4" y="164.7">100n</text>
<text x="100.3" y="162.2">C8</text>
<text x="100.3" y="164.7">100n</text>
<text x="58" y="175" transform="rotate(-90 58 175)">VDD</text>
<text x="63.5" y="177.4">U1D</text>
<text x="63.5" y="179.9">4073</text>
<text x="86" y="175" transform="rotate(-90 86 175)">VDD</text>
<text x="91.4" y="179.9">40106</text>
<text x="91.4" y="177.4">U4G</text>
<text x="39.4" y="180.8">C2</text>
<text x="58" y="184.4" transform="rotate(-90 58 184.4)">VSS</text>
<text x="86" y="184.4" transform="rotate(-90 86 184.4)">VSS</text>
<text x="29.7" y="199">-5V</text>
</g>
<g font-size="1.8" fill="#a90000">
<text x="43.1" y="20.1">1</text>
<text x="63.2" y="44.5" transform="rotate(-90 63.2 44.5)">16</text>
<text x="95.8" y="45.5">11</text>
<text x="52" y="48">10</text>
<text x="73" y="53.1">6</text>
<text x="73" y="50.5">7</text>
<text x="73" y="48">9</text>
<text x="95.8" y="48">12</text>
<text x="95.8" y="50.5">13</text>
<text x="107.3" y="48">10</text>
<text x="114.2" y="53.1">1</text>
<text x="114.2" y="50.5">2</text>
<text x="114.2" y="48">8</text>
<text x="125.7" y="50.5">9</text>
<text x="52" y="55.6">11</text>
<text x="73" y="58.2">3</text>
<text x="73" y="55.6">5</text>
<text x="158.5" y="58.5" transform="rotate(-90 158.5 58.5)">16</text>
<text x="72.3" y="65.8">13</text>
<text x="73" y="60.7">2</text>
<text x="73" y="63.2">4</text>
<text x="147.3" y="62">12</text>
<text x="147.3" y="64.5">13</text>
<text x="167.6" y="62">14</text>
<text x="185.3" y="62">1</text>
<text x="72.3" y="68.3">12</text>
<text x="72.3" y="70.9">14</text>
<text x="147.9" y="69.6">2</text>
<text x="167.6" y="69.6">15</text>
<text x="185.3" y="69.6">1</text>
<text x="72.3" y="73.4">15</text>
<text x="73" y="75.9">1</text>
<text x="147.9" y="72.1">1</text>
<text x="147.9" y="77.2">5</text>
<text x="168.2" y="77.2">4</text>
<text x="63.2" y="82" transform="rotate(-90 63.2 82)">8</text>
<text x="147.9" y="79.8">3</text>
<text x="147.3" y="89.9">10</text>
<text x="147.3" y="87.4">11</text>
<text x="147.9" y="84.8">6</text>
<text x="147.9" y="92.5">9</text>
<text x="158.5" y="98.5" transform="rotate(-90 158.5 98.5)">8</text>
<text x="161" y="98.5" transform="rotate(-90 161 98.5)">7</text>
<text x="248.8" y="96.3">3</text>
<text x="248.8" y="98.8">4</text>
<text x="248.8" y="101.3">5</text>
<text x="260.3" y="98.8">6</text>
<text x="81.9" y="119.1">13</text>
<text x="93.3" y="119.1">12</text>
<text x="110.4" y="119.1">1</text>
<text x="121.8" y="119.1">2</text>
<text x="185.3" y="119.1">1</text>
<text x="246.3" y="115.3">3</text>
<text x="257.7" y="115.3">4</text>
<text x="246.3" y="129.3">5</text>
<text x="257.7" y="129.3">6</text>
<text x="246.3" y="144.5">9</text>
<text x="257.7" y="144.5">8</text>
<text x="245.7" y="158.5">11</text>
<text x="257.1" y="158.5">10</text>
<text x="56.9" y="169" transform="rotate(-90 56.9 169)">14</text>
<text x="84.8" y="169" transform="rotate(-90 84.8 169)">14</text>
<text x="56.9" y="188.7" transform="rotate(-90 56.9 188.7)">7</text>
<text x="84.8" y="188.7" transform="rotate(-90 84.8 188.7)">7</text>
</g>
</svg>
